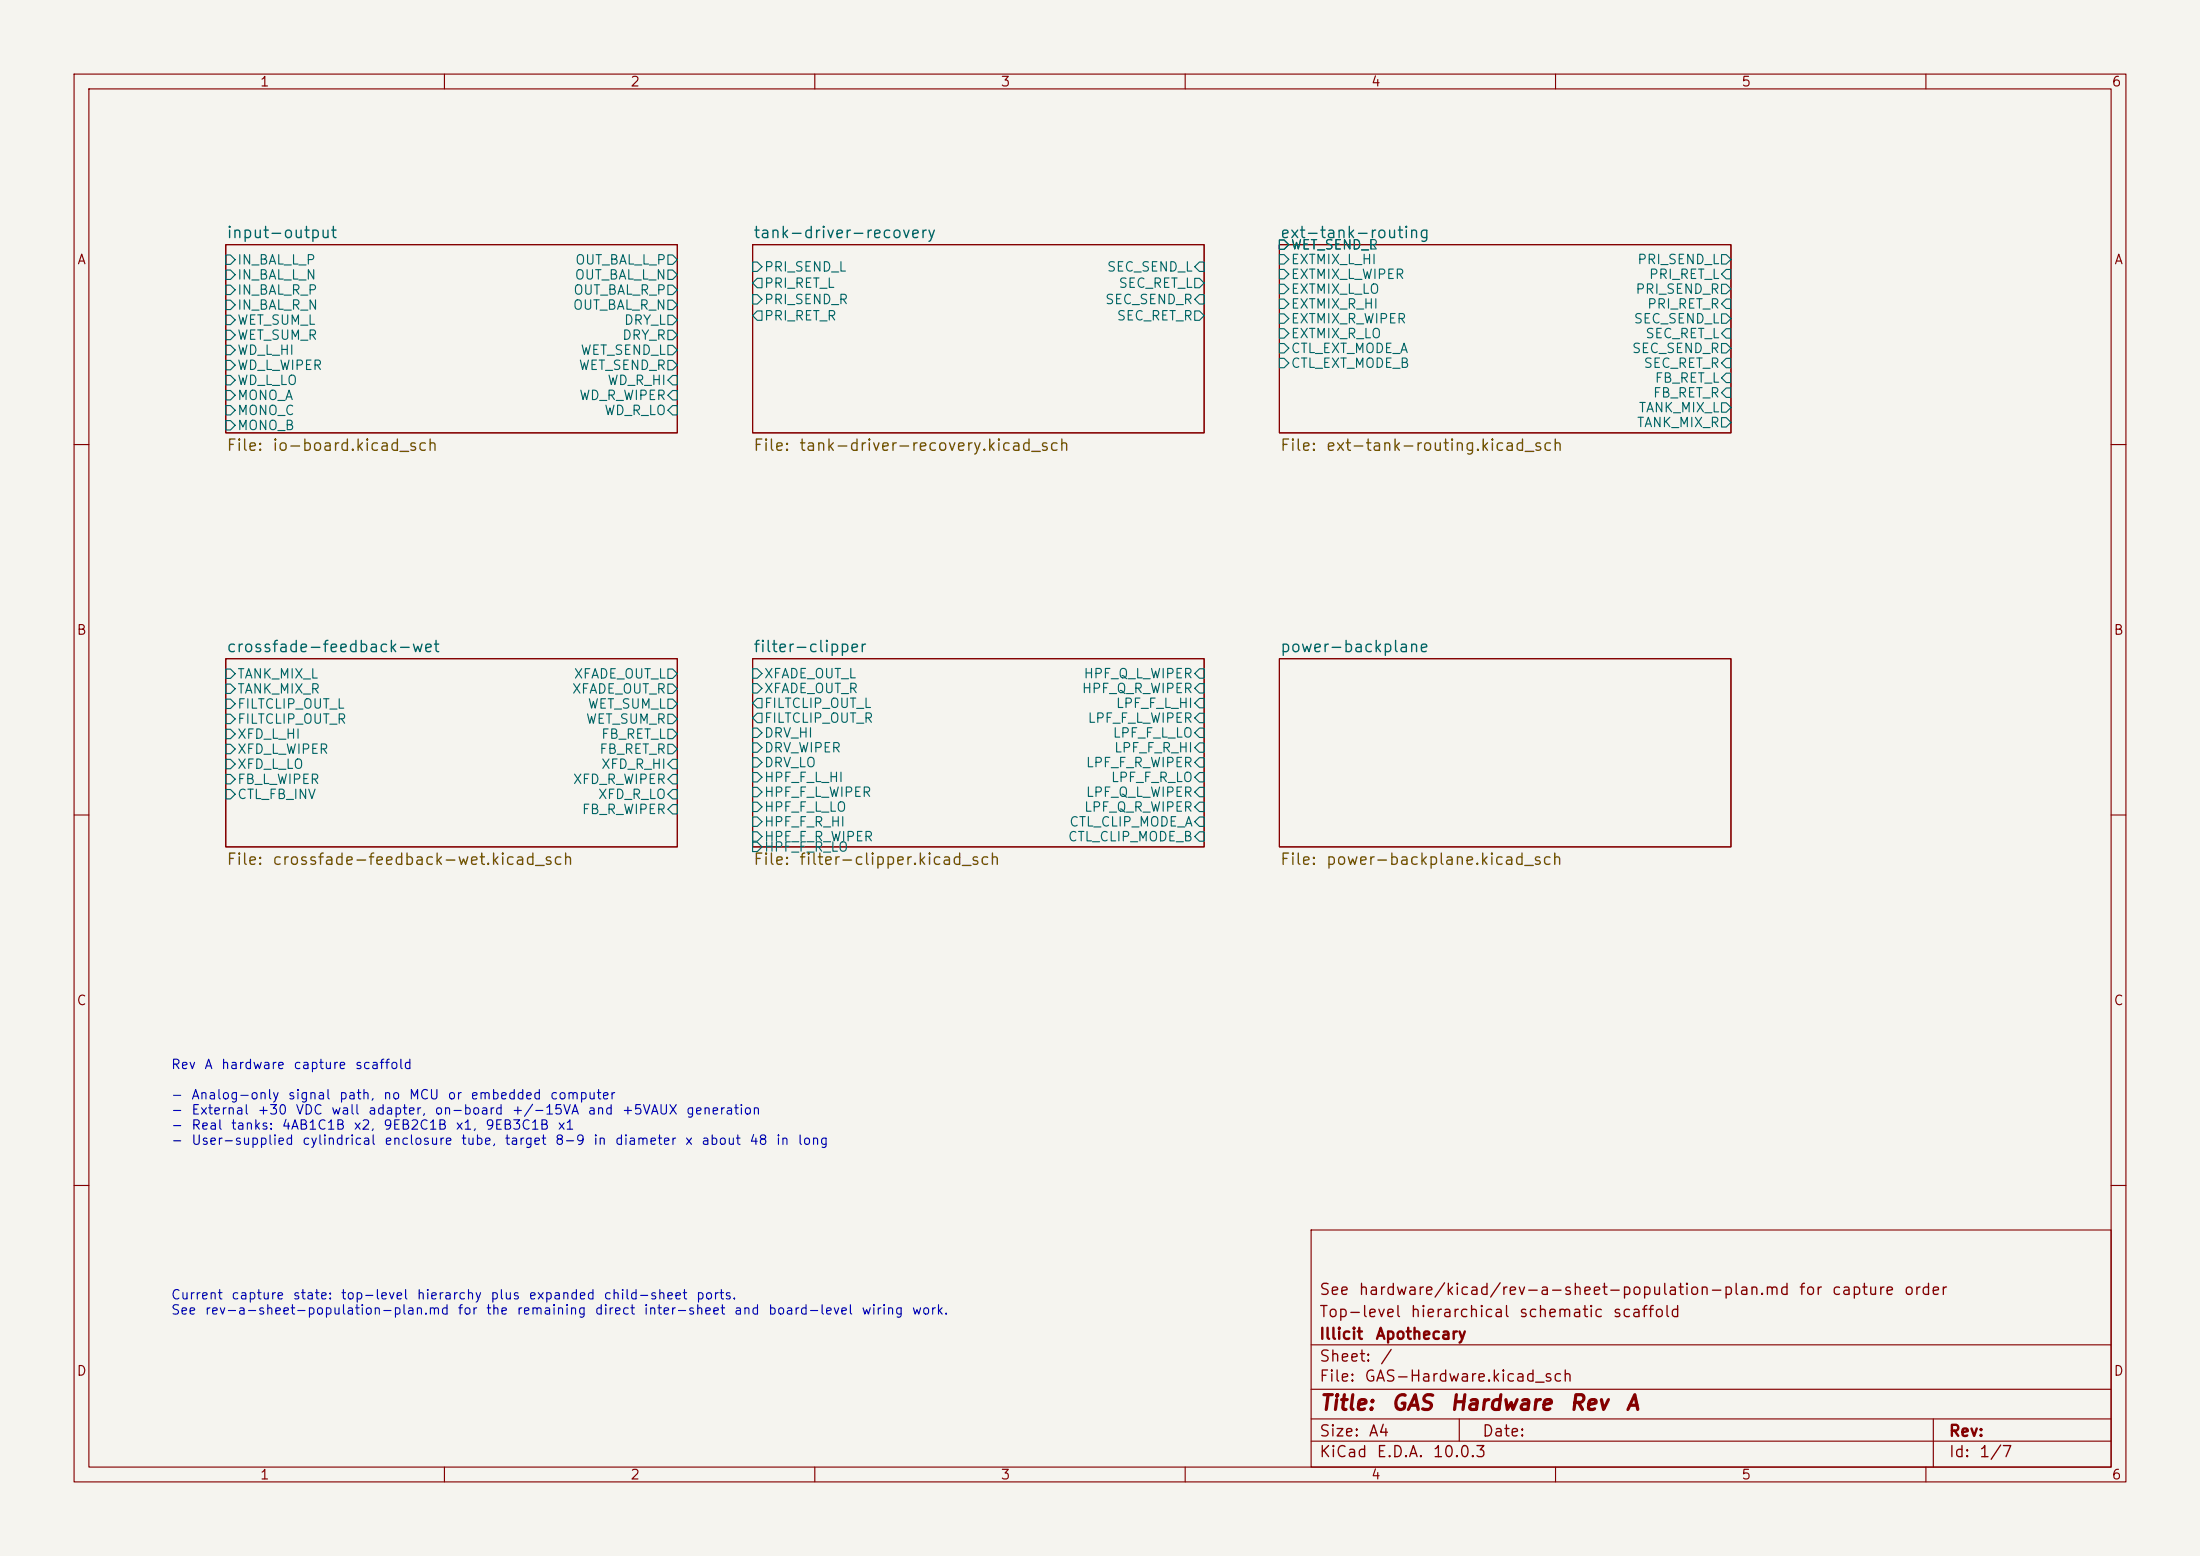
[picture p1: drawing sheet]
<svg xmlns="http://www.w3.org/2000/svg" width="297mm" height="210mm" viewBox="0 0 297 210" stroke-linecap="round" stroke-linejoin="round" font-family="sans-serif">
<path d="M0 0h297v210h-297z" fill="#f5f4ef" stroke="#f5f4ef" stroke-width=".14"/>
<g fill="none" stroke="#840000" stroke-width=".15">
<path d="M10 10h277v190h-277zM12 12h273v186h-273zM60 10v2M110 10v2M160 10v2M210 10v2M260 10v2M30.5 33h60.9v25.4h-60.9zM101.6 33h61v25.4h-61zM172.7 33h61v25.4h-61zM10 60h2M285 60h2"/>
<path d="M30.5 88.9h60.9v25.4h-60.9zM101.6 88.9h61v25.4h-61zM172.7 88.9h61v25.4h-61zM10 110h2M285 110h2M10 160h2M177 166h108v32h-108zM285 160h2M60 198v2M110 198v2M160 198v2M177 194.5h108"/>
<path d="M177 191.5h108M177 187.5h108M177 181.5h108M197 191.5v3M210 198v2M260 198v2M261 191.5v6.5"/>
</g>
<g fill="none" stroke="#006464" stroke-width=".15">
<path d="M30.5 34.4h.6l.6 .7-.6 .6h-.6zM30.5 36.4h.6l.6 .7-.6 .6h-.6zM30.5 38.5h.6l.6 .6-.6 .7h-.6zM90.2 34.4h.6l.6 .7-.6 .6h-.6zM90.2 36.4h.6l.6 .7-.6 .6h-.6zM90.2 38.5h.6l.6 .6-.6 .7h-.6zM101.6 35.4h.6l.7 .6-.7 .6h-.6zM101.6 39.8h.6l.7 .6-.7 .6h-.6zM102.2 37.6h.7v1.2h-.7l-.6-.6zM161.3 37.6h.6l.7 .6-.7 .6h-.6zM161.9 35.4h.7v1.2h-.7l-.6-.6zM161.9 39.8h.7v1.2h-.7l-.6-.6z"/>
<path d="M172.7 32.4h.7l.6 .6-.6 .7h-.7zM172.7 34.4h.7l.6 .6-.6 .6h-.7zM172.7 36.4h.7l.6 .6-.6 .6h-.7zM172.7 38.4h.7l.6 .6-.6 .6h-.7zM232.4 34.4h.6l.7 .6-.7 .6h-.6zM232.4 38.4h.6l.7 .6-.7 .6h-.6zM233 36.4h.7v1.2h-.7l-.6-.6zM30.5 40.5h.6l.6 .7-.6 .6h-.6zM30.5 42.5h.6l.6 .7-.6 .6h-.6zM30.5 44.6h.6l.6 .6-.6 .6h-.6zM30.5 46.6h.6l.6 .6-.6 .7h-.6zM30.5 48.6h.6l.6 .7-.6 .6h-.6z"/>
<path d="M30.5 50.7h.6l.6 .6-.6 .6h-.6zM30.5 52.7h.6l.6 .6-.6 .7h-.6zM30.5 54.7h.6l.6 .7-.6 .6h-.6zM30.5 56.8h.6l.6 .6-.6 .6h-.6zM90.2 40.5h.6l.6 .7-.6 .6h-.6zM90.2 42.5h.6l.6 .7-.6 .6h-.6zM90.2 44.6h.6l.6 .6-.6 .6h-.6zM90.2 46.6h.6l.6 .6-.6 .7h-.6zM90.2 48.6h.6l.6 .7-.6 .6h-.6zM90.2 53.3l.6-.6h.6v1.3h-.6zM90.8 50.7h.6v1.2h-.6l-.6-.6zM90.8 54.7h.6v1.3h-.6l-.6-.6z"/>
<path d="M102.2 42h.7v1.2h-.7l-.6-.6zM161.3 42h.6l.7 .6-.7 .6h-.6zM172.7 40.4h.7l.6 .6-.6 .6h-.7zM172.7 42.4h.7l.6 .6-.6 .6h-.7zM172.7 44.4h.7l.6 .6-.6 .6h-.7zM172.7 46.4h.7l.6 .6-.6 .6h-.7zM172.7 48.4h.7l.6 .6-.6 .6h-.7zM232.4 42.4h.6l.7 .6-.7 .6h-.6zM232.4 46.4h.6l.7 .6-.7 .6h-.6zM232.4 54.4h.6l.7 .6-.7 .6h-.6zM232.4 56.4h.6l.7 .6-.7 .6h-.6zM233 40.4h.7v1.2h-.7l-.6-.6z"/>
<path d="M233 44.4h.7v1.2h-.7l-.6-.6zM233 48.4h.7v1.2h-.7l-.6-.6zM233 50.4h.7v1.2h-.7l-.6-.6zM233 52.4h.7v1.2h-.7l-.6-.6zM30.5 90.3h.6l.6 .6-.6 .7h-.6zM30.5 92.3h.6l.6 .7-.6 .6h-.6zM30.5 94.4h.6l.6 .6-.6 .6h-.6zM30.5 96.4h.6l.6 .6-.6 .7h-.6zM30.5 98.4h.6l.6 .7-.6 .6h-.6zM90.2 90.3h.6l.6 .6-.6 .7h-.6zM90.2 92.3h.6l.6 .7-.6 .6h-.6zM90.2 94.4h.6l.6 .6-.6 .6h-.6z"/>
<path d="M90.2 96.4h.6l.6 .6-.6 .7h-.6zM90.2 98.4h.6l.6 .7-.6 .6h-.6zM101.6 90.3h.6l.7 .6-.7 .6h-.6zM101.6 92.3h.6l.7 .6-.7 .6h-.6zM101.6 98.3h.6l.7 .6-.7 .6h-.6zM102.2 94.3h.7v1.2h-.7l-.6-.6zM102.2 96.3h.7v1.2h-.7l-.6-.6zM161.9 90.3h.7v1.2h-.7l-.6-.6zM161.9 92.3h.7v1.2h-.7l-.6-.6zM161.9 94.3h.7v1.2h-.7l-.6-.6zM161.9 96.3h.7v1.2h-.7l-.6-.6zM161.9 98.3h.7v1.2h-.7l-.6-.6z"/>
<path d="M30.5 100.5h.6l.6 .6-.6 .6h-.6zM30.5 102.5h.6l.6 .6-.6 .7h-.6zM30.5 104.5h.6l.6 .7-.6 .6h-.6zM30.5 106.6h.6l.6 .6-.6 .6h-.6zM90.2 100.5h.6l.6 .6-.6 .6h-.6zM90.2 103.1l.6-.6h.6v1.3h-.6zM90.2 105.2l.6-.7h.6v1.3h-.6zM90.8 106.6h.6v1.2h-.6l-.6-.6zM90.8 108.6h.6v1.3h-.6l-.6-.7zM101.6 100.3h.6l.7 .6-.7 .6h-.6zM101.6 102.3h.6l.7 .6-.7 .6h-.6zM101.6 104.3h.6l.7 .6-.7 .6h-.6z"/>
<path d="M101.6 106.3h.6l.7 .6-.7 .6h-.6zM101.6 108.3h.6l.7 .6-.7 .6h-.6zM101.6 110.3h.6l.7 .6-.7 .6h-.6zM101.6 112.3h.6l.7 .6-.7 .6h-.6zM101.6 113.7h.6l.7 .6-.7 .6h-.6zM161.9 100.3h.7v1.2h-.7l-.6-.6zM161.9 102.3h.7v1.2h-.7l-.6-.6zM161.9 104.3h.7v1.2h-.7l-.6-.6zM161.9 106.3h.7v1.2h-.7l-.6-.6zM161.9 108.3h.7v1.2h-.7l-.6-.6zM161.9 110.3h.7v1.2h-.7l-.6-.6zM161.9 112.3h.7v1.2h-.7l-.6-.6z"/>
</g>
<g font-size="2" fill="#840000">
<text x="178" y="190.8">Title:</text>
<text x="187.7" y="190.8">GAS</text>
<text x="195.6" y="190.8">Hardware</text>
<text x="211.7" y="190.8">Rev</text>
<text x="219.3" y="190.8">A</text>
</g>
<g font-size="1.5" fill="#006464">
<text x="30.5" y="32.5">input-output</text>
<text x="101.6" y="32.5">tank-driver-recovery</text>
<text x="172.7" y="32.5">ext-tank-routing</text>
<text x="30.5" y="88.4">crossfade-feedback-wet</text>
<text x="101.6" y="88.4">filter-clipper</text>
<text x="172.7" y="88.4">power-backplane</text>
</g>
<g font-size="1.5" fill="#725600">
<text x="30.5" y="61.2">File:</text>
<text x="36.7" y="61.2">io-board.kicad_sch</text>
<text x="101.6" y="61.2">File:</text>
<text x="107.8" y="61.2">tank-driver-recovery.kicad_sch</text>
<text x="172.7" y="61.2">File:</text>
<text x="178.9" y="61.2">ext-tank-routing.kicad_sch</text>
<text x="30.5" y="117.1">File:</text>
<text x="36.7" y="117.1">crossfade-feedback-wet.kicad_sch</text>
<text x="101.6" y="117.1">File:</text>
<text x="107.8" y="117.1">filter-clipper.kicad_sch</text>
<text x="172.7" y="117.1">File:</text>
<text x="178.9" y="117.1">power-backplane.kicad_sch</text>
</g>
<g font-size="1.5" fill="#840000">
<text x="178" y="178.2">Top-level</text>
<text x="178" y="175.2">See</text>
<text x="183.3" y="175.2">hardware/kicad/rev-a-sheet-population-plan.md</text>
<text x="190.3" y="178.2">hierarchical</text>
<text x="205" y="178.2">schematic</text>
<text x="217.6" y="178.2">scaffold</text>
<text x="242.7" y="175.2">for</text>
<text x="247.2" y="175.2">capture</text>
<text x="256.9" y="175.2">order</text>
<text x="178" y="184.2">Sheet:</text>
<text x="178" y="181.2">Illicit</text>
<text x="185.6" y="181.2">Apothecary</text>
<text x="186.2" y="184.2">/</text>
<text x="178" y="186.9">File:</text>
<text x="184.1" y="186.9">GAS-Hardware.kicad_sch</text>
<text x="178" y="197.1">KiCad</text>
<text x="178" y="194.3">Size:</text>
<text x="184.7" y="194.3">A4</text>
<text x="185.7" y="197.1">E.D.A.</text>
<text x="193.3" y="197.1">10.0.3</text>
<text x="200" y="194.3">Date:</text>
<text x="263" y="194.3">Rev:</text>
<text x="263" y="197.1">Id:</text>
<text x="267.1" y="197.1">1/7</text>
</g>
<g font-size="1.3" fill="#840000">
<text x="35" y="12">1</text>
<text x="85" y="12">2</text>
<text x="135" y="12">3</text>
<text x="185" y="12">4</text>
<text x="235" y="12">5</text>
<text x="285" y="12">6</text>
<text x="10.3" y="36">A</text>
<text x="285.3" y="36">A</text>
<text x="10.3" y="86">B</text>
<text x="285.3" y="86">B</text>
<text x="10.3" y="136">C</text>
<text x="285.3" y="136">C</text>
<text x="10.3" y="186">D</text>
<text x="285.3" y="186">D</text>
<text x="35" y="200">1</text>
<text x="85" y="200">2</text>
<text x="135" y="200">3</text>
<text x="185" y="200">4</text>
<text x="235" y="200">5</text>
<text x="285" y="200">6</text>
</g>
<g font-size="1.3" fill="#006464">
<text x="174.2" y="34">WET_SEND_L</text>
<text x="174.2" y="34">WET_SEND_R</text>
<text x="174.2" y="36">EXTMIX_L_HI</text>
<text x="220.9" y="36">PRI_SEND_L</text>
<text x="31.9" y="36">IN_BAL_L_P</text>
<text x="31.9" y="38.1">IN_BAL_L_N</text>
<text x="31.9" y="40.1">IN_BAL_R_P</text>
<text x="77.3" y="40.1">OUT_BAL_R_P</text>
<text x="77.5" y="38.1">OUT_BAL_L_N</text>
<text x="77.6" y="36">OUT_BAL_L_P</text>
<text x="103.1" y="37">PRI_SEND_L</text>
<text x="103.1" y="39.2">PRI_RET_L</text>
<text x="103.1" y="41.4">PRI_SEND_R</text>
<text x="149.1" y="41.4">SEC_SEND_R</text>
<text x="149.3" y="37">SEC_SEND_L</text>
<text x="150.9" y="39.2">SEC_RET_L</text>
<text x="174.2" y="38">EXTMIX_L_WIPER</text>
<text x="174.2" y="40">EXTMIX_L_LO</text>
<text x="174.2" y="42">EXTMIX_R_HI</text>
<text x="220.7" y="40">PRI_SEND_R</text>
<text x="222.3" y="42">PRI_RET_R</text>
<text x="222.5" y="38">PRI_RET_L</text>
<text x="31.9" y="42.1">IN_BAL_R_N</text>
<text x="31.9" y="44.2">WET_SUM_L</text>
<text x="31.9" y="46.2">WET_SUM_R</text>
<text x="77.3" y="42.1">OUT_BAL_R_N</text>
<text x="83.9" y="46.2">DRY_R</text>
<text x="84.2" y="44.2">DRY_L</text>
<text x="103.1" y="43.6">PRI_RET_R</text>
<text x="150.7" y="43.6">SEC_RET_R</text>
<text x="174.2" y="44">EXTMIX_R_WIPER</text>
<text x="174.2" y="46">EXTMIX_R_LO</text>
<text x="174.2" y="48">CTL_EXT_MODE_A</text>
<text x="220.2" y="48">SEC_SEND_R</text>
<text x="220.5" y="44">SEC_SEND_L</text>
<text x="222" y="46">SEC_RET_L</text>
<text x="31.9" y="48.2">WD_L_HI</text>
<text x="31.9" y="50.3">WD_L_WIPER</text>
<text x="31.9" y="52.3">WD_L_LO</text>
<text x="78" y="50.3">WET_SEND_R</text>
<text x="78.3" y="48.2">WET_SEND_L</text>
<text x="81.9" y="52.3">WD_R_HI</text>
<text x="174.2" y="50">CTL_EXT_MODE_B</text>
<text x="221.8" y="50">SEC_RET_R</text>
<text x="223.1" y="54">FB_RET_R</text>
<text x="223.3" y="52">FB_RET_L</text>
<text x="31.9" y="54.3">MONO_A</text>
<text x="31.9" y="56.3">MONO_C</text>
<text x="31.9" y="58.4">MONO_B</text>
<text x="78.1" y="54.3">WD_R_WIPER</text>
<text x="81.5" y="56.3">WD_R_LO</text>
<text x="220.9" y="58">TANK_MIX_R</text>
<text x="221.1" y="56">TANK_MIX_L</text>
<text x="31.9" y="91.9">TANK_MIX_L</text>
<text x="31.9" y="93.9">TANK_MIX_R</text>
<text x="31.9" y="96">FILTCLIP_OUT_L</text>
<text x="77.1" y="93.9">XFADE_OUT_R</text>
<text x="77.4" y="91.9">XFADE_OUT_L</text>
<text x="79.3" y="96">WET_SUM_L</text>
<text x="103.1" y="91.9">XFADE_OUT_L</text>
<text x="103.1" y="93.9">XFADE_OUT_R</text>
<text x="103.1" y="95.9">FILTCLIP_OUT_L</text>
<text x="146" y="93.9">HPF_Q_R_WIPER</text>
<text x="146.2" y="91.9">HPF_Q_L_WIPER</text>
<text x="150.6" y="95.9">LPF_F_L_HI</text>
<text x="31.9" y="98">FILTCLIP_OUT_R</text>
<text x="31.9" y="100">XFD_L_HI</text>
<text x="79" y="98">WET_SUM_R</text>
<text x="81.1" y="100">FB_RET_L</text>
<text x="103.1" y="97.9">FILTCLIP_OUT_R</text>
<text x="103.1" y="99.9">DRV_HI</text>
<text x="103.1" y="101.9">DRV_WIPER</text>
<text x="146.7" y="97.9">LPF_F_L_WIPER</text>
<text x="150.1" y="99.9">LPF_F_L_LO</text>
<text x="150.3" y="101.9">LPF_F_R_HI</text>
<text x="31.9" y="102.1">XFD_L_WIPER</text>
<text x="31.9" y="104.1">XFD_L_LO</text>
<text x="31.9" y="106.1">FB_L_WIPER</text>
<text x="77.3" y="106.1">XFD_R_WIPER</text>
<text x="80.8" y="102.1">FB_RET_R</text>
<text x="81.1" y="104.1">XFD_R_HI</text>
<text x="103.1" y="103.9">DRV_LO</text>
<text x="103.1" y="105.9">HPF_F_L_HI</text>
<text x="103.1" y="107.9">HPF_F_L_WIPER</text>
<text x="146.5" y="103.9">LPF_F_R_WIPER</text>
<text x="146.5" y="107.9">LPF_Q_L_WIPER</text>
<text x="149.9" y="105.9">LPF_F_R_LO</text>
<text x="31.9" y="108.2">CTL_FB_INV</text>
<text x="78.5" y="110.2">FB_R_WIPER</text>
<text x="80.6" y="108.2">XFD_R_LO</text>
<text x="103.1" y="109.9">HPF_F_L_LO</text>
<text x="103.1" y="111.9">HPF_F_R_HI</text>
<text x="103.1" y="113.9">HPF_F_R_WIPER</text>
<text x="144.1" y="113.9">CTL_CLIP_MODE_B</text>
<text x="144.3" y="111.9">CTL_CLIP_MODE_A</text>
<text x="146.3" y="109.9">LPF_Q_R_WIPER</text>
<text x="103.1" y="115.3">HPF_F_R_LO</text>
</g>
<g font-size="1.3" fill="#0000c2">
<text x="23" y="144.6">Rev</text>
<text x="23" y="148.7">-</text>
<text x="25.7" y="148.7">Analog-only</text>
<text x="27.5" y="144.6">A</text>
<text x="29.8" y="144.6">hardware</text>
<text x="38.8" y="148.7">signal</text>
<text x="39.5" y="144.6">capture</text>
<text x="45.7" y="148.7">path,</text>
<text x="47.8" y="144.6">scaffold</text>
<text x="51.6" y="148.7">no</text>
<text x="55.1" y="148.7">MCU</text>
<text x="60.3" y="148.7">or</text>
<text x="63.4" y="148.7">embedded</text>
<text x="74.2" y="148.7">computer</text>
<text x="23" y="150.7">-</text>
<text x="23" y="152.8">-</text>
<text x="23" y="154.8">-</text>
<text x="25.7" y="150.7">External</text>
<text x="25.7" y="152.8">Real</text>
<text x="25.7" y="154.8">User-supplied</text>
<text x="31.1" y="152.8">tanks:</text>
<text x="34.7" y="150.7">+30</text>
<text x="37.9" y="152.8">4AB1C1B</text>
<text x="39.8" y="150.7">VDC</text>
<text x="40.7" y="154.8">cylindrical</text>
<text x="44.6" y="150.7">wall</text>
<text x="47.6" y="152.8">x2,</text>
<text x="49.6" y="150.7">adapter,</text>
<text x="51.7" y="152.8">9EB2C1B</text>
<text x="51.8" y="154.8">enclosure</text>
<text x="58.6" y="150.7">on-board</text>
<text x="61.4" y="152.8">x1,</text>
<text x="62.2" y="154.8">tube,</text>
<text x="65.4" y="152.8">9EB3C1B</text>
<text x="68" y="154.8">target</text>
<text x="69" y="150.7">+/-15VA</text>
<text x="74.8" y="154.8">8-9</text>
<text x="75.2" y="152.8">x1</text>
<text x="79.2" y="150.7">and</text>
<text x="80" y="154.8">in</text>
<text x="82.9" y="154.8">diameter</text>
<text x="83.9" y="150.7">+5VAUX</text>
<text x="92.4" y="154.8">x</text>
<text x="92.5" y="150.7">generation</text>
<text x="94.6" y="154.8">about</text>
<text x="101.1" y="154.8">48</text>
<text x="104.7" y="154.8">in</text>
<text x="107.6" y="154.8">long</text>
<text x="23" y="175.7">Current</text>
<text x="23" y="177.7">See</text>
<text x="27.6" y="177.7">rev-a-sheet-population-plan.md</text>
<text x="31.1" y="175.7">capture</text>
<text x="39.4" y="175.7">state:</text>
<text x="45.9" y="175.7">top-level</text>
<text x="56.2" y="175.7">hierarchy</text>
<text x="61.7" y="177.7">for</text>
<text x="65.5" y="177.7">the</text>
<text x="66.1" y="175.7">plus</text>
<text x="69.7" y="177.7">remaining</text>
<text x="71.3" y="175.7">expanded</text>
<text x="80.2" y="177.7">direct</text>
<text x="81.4" y="175.7">child-sheet</text>
<text x="86.8" y="177.7">inter-sheet</text>
<text x="93.9" y="175.7">ports.</text>
<text x="99" y="177.7">and</text>
<text x="103.6" y="177.7">board-level</text>
<text x="116.2" y="177.7">wiring</text>
<text x="123" y="177.7">work.</text>
</g>
</svg>
